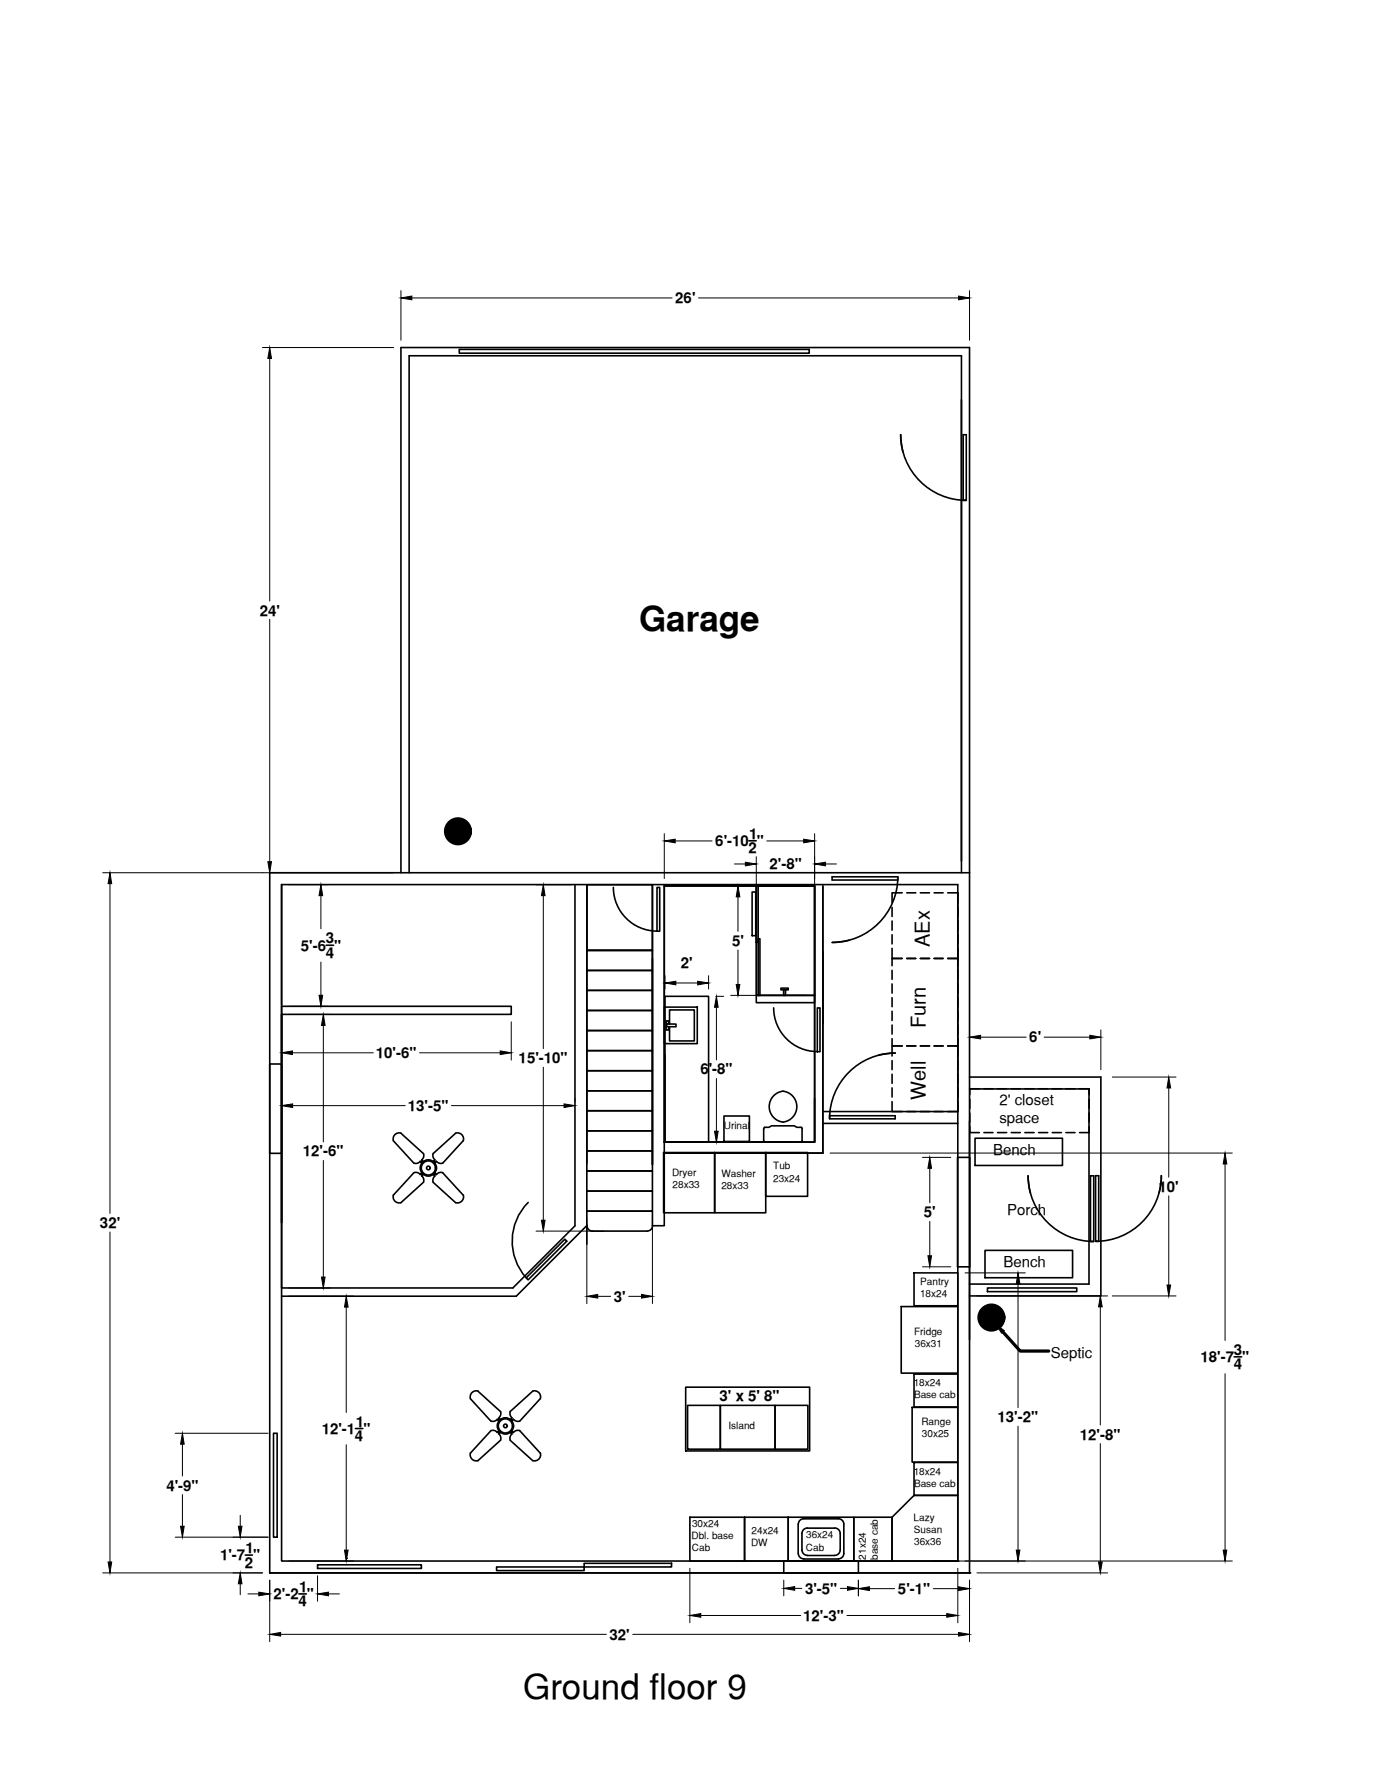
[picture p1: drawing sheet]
<svg xmlns="http://www.w3.org/2000/svg" width="216mm" height="279mm" viewBox="0 0 216 279" stroke-linecap="round" stroke-linejoin="round" font-family="sans-serif">
<!-- layer: PLAN_DE_BASE -->
<g fill="none" stroke="#000" stroke-width=".25">
<path d="M141.9 70.9l-.2-1-.2-1.6a10.3 10.3 0 0 0 10.3 10.3M151.3 68.3h.5v10.3h-.5zM42.4 137.1v109.9M90.3 138.9v53.6M92.2 139v43.8M130.8 137.7h10.3v.5h-10.3zM141.1 137.7a10.3 10.3 0 0 1-10.3 10.3l1.6-.1 1-.2M104.4 158.2h5.2v5.7h-5.2zM105.2 160.8v-2.2h3.9v4.9h-3.9v-2.2M120 179.2l.2 .2h5.7l.2-.2M121.5 172.2a2.08 2.08 0 0 1 2.1-.7 2.08 2.08 0 0 1 1.5 1.7 2.44 2.44 0 0 1-2.1 3 2.45 2.45 0 0 1-1.5-4zM126 177.3v1.9"/>
<path d="M126.1 177.3l-.2-.2h-.7l-.4-.3h-3.6l-.4 .3h-.7l-.1 .2v1.9M130.4 175.2h10.3v.5h-10.3zM138 165.7l1.1-.2 1.6-.1a10.3 10.3 0 0 0-10.3 10.3M83 188.8a8.6 8.6 0 0 0-.3 11.9M161.9 187.3l-.2-1-.1-1.6a10.3 10.3 0 0 0 10.3 10.3M171.4 184.7h.5v10.3h-.5zM172.2 184.7h.4v10.3h-.4zM182.1 187.3l.3-1 .1-1.7a10.3 10.3 0 0 1-10.3 10.4M82.7 200.7l6.1-6.1 .3 .3-6.1 6.1z"/>
</g>
<!-- layer: 0 -->
<g fill="none" stroke="#000" stroke-width=".25">
<path d="M72.2 54.9h55v.6h-55zM42.4 137.1h109.9M44.2 138.9v106.3h106.3M44.2 138.9h106.3v106M44.2 138.9v18.9M63 137.1v-82.5h89.3v192.4M64.3 137.1v-81.2h86.8v81.2M70.9 131.1l1.6-1.5zM71.1 131.4l1.6-1.7-1.6 1.7M71.3 131.5l1.6-1.6-1.6 1.6M71.4 129.6l-.4 .4M71.4 131.6l1.6-1.5z"/>
<path d="M71.5 129.5l-.6 .6M71.6 131.6l1.4-1.4-1.4 1.4M71.6 129.5l-.7 .7M71.7 129.4l-.9 .9M71.8 129.4l-1 1M71.9 129.4l-1.1 1.1M72 129.4l-1.2 1.2M72 129.4l-1.2 1.3M72.1 129.4l-1.3 1.3M72.2 129.4l-1.4 1.4M72.2 129.5l-1.3 1.4M72.3 129.5l-1.4 1.4"/>
<path d="M72.3 129.5l-1.4 1.5 1.5-1.5M72.4 129.5l-1.5 1.5M72.4 129.5l-1.5 1.6M72.5 129.6l-1.6 1.5M72.6 129.6l-1.6 1.6M72.7 129.7l-1.7 1.6M72.7 129.7l-1.6 1.6M72.8 129.8l-1.6 1.6M72.8 131.4h-.1M72.8 129.8l-1.6 1.7M72.9 129.9l-1.6 1.6M72.9 130l-1.5 1.6"/>
<path d="M72.9 131.2l-.4 .4M73 131.1l-.6 .5M73 130.1l-1.5 1.5M73 131l-.7 .6M73.1 130.2l-1.5 1.5M73.1 130.3l-1.4 1.4M73.1 130.9l-.8 .8M73.1 130.4l-1.4 1.3M73.1 130.4l-1.3 1.3M73.1 130.8l-1 .9M73.1 130.8l-.9 .9M73.1 130.5l-1.2 1.2"/>
<path d="M73.1 130.6l-1.1 1.1M73.1 130.7l-1 1M92.2 139v10.3h10.3v-10.3M92.2 139h10.3v10.3h-10.3zM96.4 139.4a6.9 6.9 0 0 0 6.8 6.8M103.2 139.4h.5v6.9h-.5zM104.4 139.1v40.3h20h-20M104.4 139.1h23.5M104.4 139.1v40.3M117.7 132.1h1.1M118.8 139.1h9.2v17.2h-9.2zM118.8 139.1h.3v8.9h-.3z"/>
<path d="M128 139.1v40.3h-23.6M129.3 139.1v42h-25M44.2 158h36.1v1.3h-36.1zM51.3 148.5h1.1M92.2 158.7h10.3v3.2h-10.3zM92.2 155.5h10.3v3.2h-10.3zM92.2 152.4h10.3v3.1h-10.3zM92.2 149.3h10.3v3.1h-10.3zM102.5 149.3v33.6v-32.3M104.5 156.5h6.8v22.9h-6.8zM118.2 140.1h.6v6.9h-.6zM118.8 156.3h9.2v1.2h-9.2z"/>
<path d="M119.1 147.4h.3v8.9h-.3zM121.6 158.3a6.9 6.9 0 0 0 6.8 6.9M122.7 155.2h1.2v.3h-1.2zM123.1 155.5v.8h.3v-.8M128.4 158.3h.4v6.9h-.4zM140.2 148.9v1.6h1.6h-1.6v1.2M140.2 142.5v1.4M140.2 144.6v1.5M140.2 146.8v1.4M140.2 152.4v1.4M140.2 154.5v1.5M140.2 156.7v1.4"/>
<path d="M140.2 158.8v1.5M141.8 140.2h-1.6v1.6M142.5 150.5h1.4M142.5 140.2h1.4M144.6 150.5h1.5M144.6 140.2h1.5M146.8 150.5h1.4M146.8 140.2h1.4M148.9 140.2h1.6M150.5 148.9v1.6h-1.6h1.6M42.4 167.1h1.8v14h-1.8zM63 178l3.5 3.2a.9 .9 0 0 1-.2 1l.2 .2"/>
<path d="M63 178a.96 .96 0 0 0-1.2 1.2l3.2 3.5M71.6 178l-3.5 3.2M71.6 178a.95 .95 0 0 1 1 .2 .95 .95 0 0 1 .2 1l-3.2 3.5a.9 .9 0 0 1-1-.3l-.3 .3M92.2 177.6h10.3v3.2h-10.3zM92.2 174.4h10.3v3.2h-10.3zM92.2 171.3h10.3v3.1h-10.3zM92.2 168.2h10.3v3.1h-10.3zM92.2 165h10.3v3.2h-10.3zM92.2 161.9h10.3v3.1h-10.3zM104.4 179.4v13.1h-1.9M104.5 165.6v13.8h6.8M104.5 179.4h.1"/>
<path d="M104.7 160.8h1.5v.5l-1.5-.1zM105.1 160.8v-.5h-.4v1.5h.4v-.5M113.8 175.3h4v4h-4zM128 172.5v6.9h-13.7M129.3 174.6h21.2M129.3 176.4h21.2M140.2 163.1v1.2h1.6h-1.6v1.6M140.2 173v1.6h1.6M140.2 161v1.4M140.2 166.6v1.4M140.2 168.7v1.5M140.2 170.9v1.4"/>
<path d="M142.5 164.3h1.4M144.6 164.3h1.5M146.8 164.3h1.4M150.5 173v1.6h-1.6M150.5 163.1v1.2h-1.6h1.6M152.3 169.2h20.7v34.3h-20.7M152.3 171h18.8v30.7h-18.8M152.4 176.9v1h1.5M152.4 172.6v1.5M152.4 174.8v1.4M153.2 178.8h13.7v4.2h-13.7zM153.9 171h-1.5v.9"/>
<path d="M154.6 171h1.4M154.6 177.9h1.4M156.7 171h1.5M156.7 177.9h1.5M158.9 171h1.4M158.9 177.9h1.4M161 171h1.5M161 177.9h1.5M163.2 171h1.4M163.2 177.9h1.4M165.3 171h1.5M165.3 177.9h1.5"/>
<path d="M167.5 171h1.4M167.5 177.9h1.4M169.6 171h1.5v.9M171.1 172.6v1.5M171.1 174.8v1.4M171.1 176.9v1h-1.5M44.2 192.1v-32.8v43h36.4l9.7-9.8M65 184.2l-3.2 3.5a.96 .96 0 0 0 1.2 1.2l3.5-3.2a.9 .9 0 0 0-.2-1M65 184.2a.9 .9 0 0 1 1 .3l.3-.3M66.2 184.3l.2 .3M66.3 182.7l-.3-.3a.9 .9 0 0 1-1 .3M66.4 182.3l-.2 .2"/>
<path d="M66.5 184.4l-.2 .3M68.1 185.7l3.5 3.2M68.1 181.2a.9 .9 0 0 0 .2 1l-.2 .2M68.1 184.4l.2 .3M68.2 182.3l.2 .2M68.3 184.7a.9 .9 0 0 0-.2 1M68.4 184.3l-.2 .3M69.6 184.2l3.2 3.5a.96 .96 0 0 1-1.2 1.2M69.6 184.2a.9 .9 0 0 0-1 .3l-.3-.3M92.2 192.5v-2.3h10.3v2.3M92.2 180.8h10.3v3.1h-10.3zM92.2 187.1h10.3v3.1h-10.3z"/>
<path d="M92.2 183.9h10.3v3.2h-10.3zM92.2 192.5l-11.1 11.1h-36.9M92.2 192.5v2.9M92.2 192.5a.86 .86 0 0 0 .9 .9M102.5 192.5a.86 .86 0 0 1-.8 .9h-8.6M104.3 181h8v9.5h-8zM112.3 181h8v9.5h-8zM120.3 181h6.6v6.9h-6.6zM143.6 199.9h6.9v5.2h-6.9zM150.5 181.8h1.9v17.2h-1.9zM154.8 196.4h13.7v4.3h-13.7zM107.7 217.9h19.5v10h-19.5z"/>
<path d="M141.6 205.2h8.9v10.5h-8.9zM143.6 215.8h6.9v5.2h-6.9zM154.7 207.4l1.6-1.5-1.5 1.5M154.9 207.7l1.6-1.6-1.6 1.6M155.2 202.3h14v.6h-14zM155.2 205.9l-.4 .4M155.3 205.9l-.6 .6M155.4 205.9l-.7 .6M155.5 205.8l-.8 .8M155.5 205.8l-.8 .9M155.6 205.8l-.9 .9M155.6 205.8l-1 1"/>
<path d="M155.7 205.8l-1.1 1.1M155.8 205.8l-1.2 1.1M155.8 205.8l-1.2 1.2M155.9 205.8l-1.3 1.2M155.9 205.8l-1.3 1.3M156 205.8l-1.3 1.4M156.1 205.8l-1.4 1.4M156.1 205.8l-1.4 1.5M156.2 205.9l-1.5 1.4M156.2 205.9l-1.5 1.5M156.3 205.9l-1.5 1.6 1.5-1.6M156.4 206l-1.6 1.6 1.6-1.6"/>
<path d="M156.4 206l-1.6 1.6M156.5 206l-1.6 1.6M156.5 206.1l-1.6 1.6M156.6 206.1l-1.6 1.6M156.6 206.2l-1.6 1.6M156.6 207.7v.1M156.7 206.2l-1.7 1.6M156.7 206.2l-1.6 1.6 1.6-1.5M156.7 206.3l-1.6 1.6M156.7 206.3l-1.5 1.6M156.8 206.3l-1.5 1.7M156.8 207.5l-.4 .4"/>
<path d="M156.8 206.5l-1.5 1.5M156.8 207.4l-.5 .6M156.9 206.5l-1.5 1.5M156.9 206.6l-1.5 1.4M156.9 207.3l-.7 .7M156.9 206.6l-1.4 1.4M156.9 207.3l-.8 .7M156.9 206.7l-1.4 1.3M156.9 206.7l-1.3 1.4M156.9 207.1l-.9 1M156.9 207.2l-.9 .8M156.9 206.8l-1.3 1.3"/>
<path d="M156.9 206.9l-1.2 1.2M156.9 206.9l-1.1 1.2M156.9 207l-1.1 1.1M156.9 207.1l-1 1M193.9 213.1h1.2M43 225.1h.5v16.3h-.5zM55.8 224.4h1.2M78.3 224.8l.2 .3M78.4 224.7l-.3 .3M78.5 222.8l-.2 .2M78.6 225l-.2 .2a.9 .9 0 0 1 .3 1l-3.6 3.2a.96 .96 0 0 1-1.2-1.2l3.2-3.5a.88 .88 0 0 1 1 .3M78.6 222.9l-.2-.2a.9 .9 0 0 0 .3-1l-3.6-3.2a.94 .94 0 0 0-.9 .2 .94 .94 0 0 0-.3 1l3.2 3.5a.93 .93 0 0 0 1-.3l.3 .3"/>
<path d="M80.2 222.9l.3-.2a.9 .9 0 0 1-.3-1l3.5-3.2a.95 .95 0 0 1 1 .2 .95 .95 0 0 1 .2 1l-3.2 3.5a.91 .91 0 0 1-1-.3l-.3 .3M80.2 225l.3 .2a.9 .9 0 0 0-.3 1l3.5 3.2a.96 .96 0 0 0 1.2-1.2l-3.2-3.5a.86 .86 0 0 0-1 .3M80.3 222.8l.2 .2M80.4 224.7l.3 .3M80.5 224.8l-.2 .3M108 220.7h5.2v6.9h-5.2zM108.4 238.3h8.6v6.9h-8.6zM113.2 220.7h8.6v6.9h-8.6zM117 238.3h6.9v6.9h-6.9zM121.8 220.7h5.1v6.9h-5.1zM123.9 238.3h10.3v6.9h-10.3zM126.9 240a.86 .86 0 0 0-.9 .8v2.6a.86 .86 0 0 0 .9 .9"/>
<path d="M131.2 240a.86 .86 0 0 1 .8 .8v2.6a.86 .86 0 0 1-.8 .9M131.7 238.5h-5.4a.89 .89 0 0 0-.9 .9v4.6a.86 .86 0 0 0 .9 .8M131.7 238.5a.86 .86 0 0 1 .9 .9v4.6a.86 .86 0 0 1-.9 .8M134.2 238.3h6v6.9h-6zM140.2 238.3l3.4-3.4h6.9v10.3h-10.3zM143.3 221h7.2v8.6h-7.2zM143.6 229.7h6.9v5.2h-6.9zM38.5 244.2h1.2M42.4 247h.1M42.4 247h109.9M47 250.3h1.1M49.9 245.8h16.3v.5h-16.3z"/>
<path d="M54.4 244.7h.1M78 246.1h13.8v.6h-13.8zM91.8 245.5h13.7v.6h-13.7zM123.2 245.2h11.7v1.8h-11.7zM126.3 244.8h5.4M126.9 244.3h4.3M126.9 240h4.3M150.5 245.2h.1M152.3 247h.1"/>
<circle cx="67.3" cy="183.4" r="1.28"/>
<circle cx="67.3" cy="183.4" r="1.11"/>
<circle cx="67.3" cy="183.4" r=".29"/>
<circle cx="79.4" cy="223.9" r="1.28"/>
<circle cx="79.4" cy="223.9" r="1.11"/>
<circle cx="79.4" cy="223.9" r=".29"/>
</g>
<g fill="none" stroke="#000" stroke-width=".16">
<path d="M41.2 54.6h20.7M42.4 56.3v38.1M63 45.6v7.8M64.7 46.8h40.9M109.8 46.8h40.8M152.3 45.6v7.8M42.4 97.3v38M16.1 137.1h45.8M17.3 138.8v51.8M45.4 138.9h6.2M84.2 139h5.6M104.4 130.9v7.1"/>
<path d="M106.1 132.1h5.8M114.8 139.1h12.1M115.4 135.7h1.7M118.8 134.5v21.8M120.5 132.1h5.8M128 130.9v25.4M129.7 135.7h1.7M45.4 159.3h6.6M45.4 158h6.2M50.4 140.7v5.2M50.4 151.1v5.2M85.4 140.7v24"/>
<path d="M104.5 153.2v2.1M106.2 154.4h3.4M111.3 153.2v2.1M112.5 156.5h1.2M112.6 158.2v8.3M114.8 156.3h12.1M116 140.9v5.4M116 149.2v5.4M44.2 160.5v6M44.2 172.5v.5M46 165.3h12.7M46 173.6h17.7"/>
<path d="M50.8 161.1v18.2M65.9 165.3h12.7M70.9 173.6h17.7M80.3 160.5v6M85.4 167.6v24M90.3 172.5v.5M112.5 179.4h1.2M112.6 169.4v8.3M152.3 161.7v6.3M154.1 162.9h7.2M164.1 162.9h7.1M173 161.7v6.3"/>
<path d="M174.8 169.2h10M183.6 170.9v14M17.3 193.5v51.8M50.8 182.3v18.3M84.2 193.4h10.7M92.2 191.4v13.3M102.5 191.4v13.3M130.4 181.1h63.2M145 181.8h4.4M145 199h4.4M146.1 183.5v5.4M146.1 191.8v5.4"/>
<path d="M151.6 199.9h9.5M183.6 187.8v14M192.5 182.8v27.7M45.4 203.6h10.1M45.4 202.3h6.6M54.4 205.3v16.5M93.9 203.6h2.1M98.8 203.6h2M153.5 203.5h20.5M160 201.6v19.5M172.9 205.2v18.6M174.8 203.5h10"/>
<path d="M192.5 215.7v27.8M27.5 225.1h14.6M28.7 226.8v5M28.7 234.7v5M37.7 238v1.7M54.4 226.9v16.6M160 224v19.5M172.9 226.7v18.6M16.1 247h25.1M27.5 241.4h14.6M37.7 248.7v1.8M39 250.3h1.7"/>
<path d="M42.4 248.2v9.6M44.1 256.7h51.2M45.4 245.2h10.1M49.9 247.5v4M51.6 250.3h1.7M99.4 256.7h51.2M108.4 246.3v8.6M110.1 253.7h15.7M123.2 248.2v2.4M124.9 249.5h1.1M132 249.5h1.2M133.1 253.7h15.7"/>
<path d="M134.9 248.2v2.4M136.6 249.5h4M146.5 245.2h47.1M146.6 249.5h4M150.5 246.3v8.6M152.3 248.2v9.6M153.5 247h20.5"/>
</g>
<g fill="#000" stroke="#000" stroke-width=".16">
<path d="M42.4 54.6l.3 1.7h-.6zM63 46.8l1.7-.3v.6zM150.6 46.5l1.7 .3-1.7 .3zM17.3 137.1l.3 1.7h-.6zM42.1 135.3h.6l-.3 1.8zM104.4 132.1l1.7-.3v.6zM117.1 135.4l1.7 .3-1.7 .3zM126.3 131.8l1.7 .3-1.7 .3zM128 135.7l1.7-.3v.6zM50.4 138.9l.3 1.8h-.6zM50.1 156.3h.6l-.3 1.7zM85.4 139l.2 1.7h-.5z"/>
<path d="M104.5 154.4l1.7-.3v.6zM109.6 154.1l1.7 .3-1.7 .3zM112.6 156.5l.2 1.7h-.5zM115.7 154.6h.6l-.3 1.7zM116 139.1l.3 1.8h-.6zM44.2 165.3l1.8-.2v.5zM44.2 173.6l1.8-.2v.5zM50.8 159.3l.3 1.8h-.6zM78.6 165.1l1.7 .2-1.7 .3zM88.6 173.4l1.7 .2-1.7 .3zM112.3 177.7h.5l-.2 1.7zM152.3 162.9l1.8-.3v.6z"/>
<path d="M171.2 162.6l1.8 .3-1.8 .3zM183.6 169.2l.3 1.7h-.5zM85.1 191.6h.5l-.2 1.8zM146.1 181.8l.3 1.7h-.6zM145.8 197.2h.6l-.3 1.8zM192.5 181.1l.3 1.7h-.6zM50.5 200.6h.6l-.3 1.7zM54.4 203.6l.3 1.7h-.6zM92.2 203.6l1.7-.3v.6zM100.8 203.3l1.7 .3-1.7 .3zM156.4 207.9l1.4 1.1-.4 .4zM160 199.9l.3 1.7h-.6z"/>
<path d="M172.9 203.5l.3 1.7h-.6zM183.4 201.8h.5l-.3 1.7zM28.4 239.7h.5l-.2 1.7zM28.7 225.1l.2 1.7h-.5zM37.5 239.7h.5l-.3 1.7zM17 245.3h.6l-.3 1.7zM37.7 247l.3 1.7h-.5zM40.7 250.1l1.7 .2-1.7 .3zM42.4 256.7l1.7-.3v.6zM49.9 250.3l1.7-.2v.5zM54.1 243.5h.6l-.3 1.7zM108.4 253.7l1.7-.3v.6z"/>
<path d="M123.2 249.5l1.7-.3v.6zM133.2 249.2l1.7 .3-1.7 .3zM134.9 249.5l1.7-.3v.6zM148.8 253.4l1.7 .3-1.7 .3zM150.6 256.4l1.7 .3-1.7 .3zM150.6 249.2l1.7 .3-1.7 .3zM159.7 243.5h.6l-.3 1.7zM172.6 245.3h.6l-.3 1.7zM192.2 243.5h.6l-.3 1.7z"/>
</g>
<g fill="none" stroke="#000" stroke-width="2.1">
<circle cx="72" cy="130.6" r="1.15"/>
<circle cx="155.8" cy="206.9" r="1.15"/>
</g>
<path d="M157.6 209.2l2.7 3h4.5" fill="none" stroke="#000" stroke-width=".51"/>
<g font-size="5.5">
<text x="100.4" y="99.1">Garage</text>
<text x="82.2" y="266.8">Ground floor 9</text>
</g>
<g font-size="3.1">
<text x="146" y="148.7" transform="rotate(-90 146 148.7)">AEx</text>
<text x="145.4" y="161.4" transform="rotate(-90 145.4 161.4)">Furn</text>
<text x="145.4" y="172.7" transform="rotate(-90 145.4 172.7)">Well</text>
</g>
<g font-size="2.4">
<text x="106.1" y="47.6">26'</text>
<text x="40.8" y="96.7">24'</text>
<text x="117.7" y="131.8">1</text>
<text x="112.4" y="132.9">6'-10 &quot;</text>
<text x="117.6" y="134">2</text>
<text x="120.9" y="136.5">2'-8&quot;</text>
<text x="47.3" y="149.3">5'-6 &quot;</text>
<text x="51.2" y="148.2">3</text>
<text x="115.1" y="148.6">5'</text>
<text x="51.2" y="150.4">4</text>
<text x="107" y="152.1">2'</text>
<text x="59.1" y="166.2">10'-6&quot;</text>
<text x="81.5" y="167">15'-10&quot;</text>
<text x="161.7" y="163.7">6'</text>
<text x="110.1" y="168.8">6'-8&quot;</text>
<text x="157" y="173.6">2' closet</text>
<text x="64.1" y="174.5">13'-5&quot;</text>
<text x="157" y="176.4">space</text>
<text x="47.6" y="181.6">12'-6&quot;</text>
<text x="156.1" y="181.5">Bench</text>
<text x="145.2" y="191.2">5'</text>
<text x="158.2" y="190.7">Porch</text>
<text x="182" y="187.2">10'</text>
<text x="15.7" y="192.9">32'</text>
<text x="157.7" y="199.1">Bench</text>
<text x="96.5" y="204.4">3'</text>
<text x="165.1" y="213.2">Septic</text>
<text x="188.6" y="214">18'-7 &quot;</text>
<text x="193.9" y="212.8">3</text>
<text x="193.9" y="215.1">4</text>
<text x="113.1" y="220.1">3' x 5' 8&quot;</text>
<text x="50.6" y="225.2">12'-1 &quot;</text>
<text x="55.8" y="226.3">4</text>
<text x="55.9" y="224.1">1</text>
<text x="156.7" y="223.4">13'-2&quot;</text>
<text x="169.7" y="226.1">12'-8&quot;</text>
<text x="26.1" y="234.1">4'-9&quot;</text>
<text x="34.6" y="245.1">1'-7 &quot;</text>
<text x="38.6" y="243.9">1</text>
<text x="38.5" y="246.2">2</text>
<text x="43" y="251.2">2'-2 &quot;</text>
<text x="47" y="250.1">1</text>
<text x="126.5" y="250.3">3'-5&quot;</text>
<text x="141.1" y="250.3">5'-1&quot;</text>
<text x="46.9" y="252.3">4</text>
<text x="95.8" y="257.5">32'</text>
<text x="126.2" y="254.5">12'-3&quot;</text>
</g>
<g font-size="1.6">
<text x="113.7" y="177.4">Urinal</text>
<text x="105.6" y="184.7">Dryer</text>
<text x="113.4" y="184.9">Washer</text>
<text x="121.5" y="185.6">23x24</text>
<text x="121.5" y="183.7">Tub</text>
<text x="105.7" y="186.6">28x33</text>
<text x="113.4" y="186.8">28x33</text>
<text x="144.6" y="203.7">18x24</text>
<text x="144.6" y="201.8">Pantry</text>
<text x="143.6" y="209.7">Fridge</text>
<text x="143.7" y="211.6">36x31</text>
<text x="143.6" y="217.7">18x24</text>
<text x="143.6" y="219.6">Base cab</text>
<text x="114.5" y="224.5">Island</text>
<text x="144.8" y="223.7">Range</text>
<text x="144.9" y="225.6">30x25</text>
<text x="143.6" y="231.6">18x24</text>
<text x="143.6" y="233.5">Base cab</text>
<text x="108.7" y="239.8">30x24</text>
<text x="143.6" y="238.9">Lazy</text>
<text x="108.7" y="241.7">Dbl. base</text>
<text x="108.7" y="243.6">Cab</text>
<text x="118" y="242.9">DW</text>
<text x="118.1" y="241">24x24</text>
<text x="126.6" y="243.5">Cab</text>
<text x="126.7" y="241.6">36x24</text>
<text x="136" y="244.9" transform="rotate(-90 136 244.9)">21x24</text>
<text x="138" y="245" transform="rotate(-90 138 245)">base cab</text>
<text x="143.6" y="240.8">Susan</text>
<text x="143.6" y="242.7">36x36</text>
</g>
</svg>
